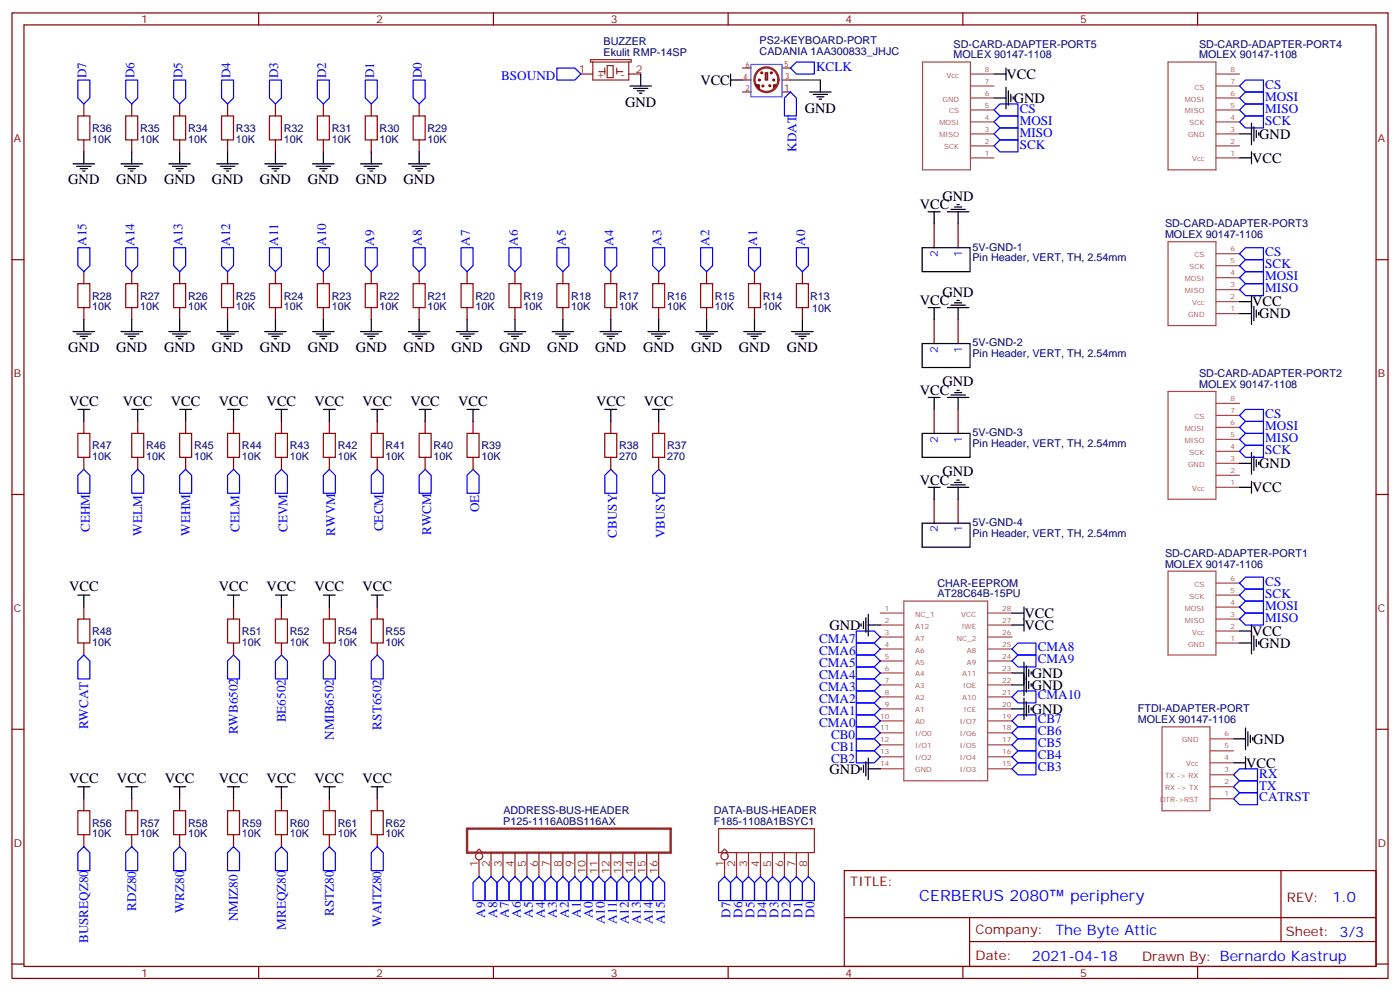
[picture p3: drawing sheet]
<svg xmlns="http://www.w3.org/2000/svg" width="412mm" height="292mm" viewBox="0 0 412 292" stroke-linecap="round" stroke-linejoin="round" font-family="sans-serif">
<g fill="none" stroke="#870000" stroke-width=".35">
<path d="M3.5 3.8h405.4v284.3h-405.4zM7.1 7.3h398.2v277.3h-398.2zM76.2 3.8v3.5M145.3 3.8v3.5M214.5 3.8v3.5M283.6 3.8v3.5M352.8 3.8v3.5M24.7 30.6v3.5M38.8 30.6v3.5M52.9 30.6v3.5M67 30.6v3.5M81.1 30.6v3.5"/>
<path d="M95.2 30.6v3.5M109.4 30.6v3.5M123.5 30.6v3.5M24.7 41.2v3.5M38.8 41.2v3.5M52.9 41.2v3.5M67 41.2v3.5M81.1 41.2v3.5M95.2 41.2v3.5M109.4 41.2v3.5M123.5 41.2v3.5M3.5 76.5h3.6"/>
<path d="M405.3 76.5h3.6M24.7 80v3.5M24.7 90.6v3.5M38.8 80v3.5M38.8 90.6v3.5M52.9 80v3.5M52.9 90.6v3.5M67 80v3.5M67 90.6v3.5M81.1 80v3.5M81.1 90.6v3.5M95.2 80v3.5"/>
<path d="M95.2 90.6v3.5M109.4 80v3.5M109.4 90.6v3.5M123.5 80v3.5M123.5 90.6v3.5M137.6 80v3.5M137.6 90.6v3.5M151.7 80v3.5M151.7 90.6v3.5M165.8 80v3.5M165.8 90.6v3.5M179.9 80v3.5"/>
<path d="M179.9 90.6v3.5M194 80v3.5M194 90.6v3.5M208.1 80v3.5M208.1 90.6v3.5M222.2 80v3.5M222.2 90.6v3.5M236.4 80v3.5M236.4 90.6v3.5M24.7 124.1v3.5M24.7 134.7v3.5M40.6 124.1v3.5"/>
<path d="M40.6 134.7v3.5M54.7 124.1v3.5M54.7 134.7v3.5M68.8 124.1v3.5M68.8 134.7v3.5M82.9 124.1v3.5M82.9 134.7v3.5M97 124.1v3.5M97 134.7v3.5M111.1 124.1v3.5M111.1 134.7v3.5M125.2 124.1v3.5"/>
<path d="M125.2 134.7v3.5M139.3 124.1v3.5M139.3 134.7v3.5M179.9 124.1v3.5M179.9 134.7v3.5M194 124.1v3.5M194 134.7v3.5M3.5 145.6h3.6M405.3 145.6h3.6M24.7 178.8v3.5M68.8 178.8v3.5M82.9 178.8v3.5"/>
<path d="M97 178.8v3.5M111.1 178.8v3.5M24.7 189.4v3.5M68.8 189.4v3.5M82.9 189.4v3.5M97 189.4v3.5M111.1 189.4v3.5M3.5 214.8h3.6M405.3 214.8h3.6M24.7 235.2v3.6M38.8 235.2v3.6M52.9 235.2v3.6"/>
<path d="M68.8 235.2v3.6M82.9 235.2v3.6M97 235.2v3.6M24.7 245.8v3.5M38.8 245.8v3.5M52.9 245.8v3.5M68.8 245.8v3.5M82.9 245.8v3.5M97 245.8v3.5M248.7 256.4h156.6v28.2h-156.6zM377.3 256.4v20.9M248.7 270.2h156.5"/>
<path d="M285.6 277.3h119.6M285.6 270.2v14.2M3.5 283.9h3.6M76.2 284.6v3.5M145.3 284.6v3.5M214.5 284.6v3.5M283.6 284.6v3.5M352.8 284.6v3.5M405.3 283.9h3.6"/>
</g>
<g fill="none" stroke="#a10000" stroke-width=".35">
<path d="M22.9 34.1h3.6v7.1h-3.6zM37 34.1h3.6v7.1h-3.6zM51.2 34.1h3.5v7.1h-3.5zM65.3 34.1h3.5v7.1h-3.5zM79.4 34.1h3.5v7.1h-3.5zM93.5 34.1h3.5v7.1h-3.5zM107.6 34.1h3.5v7.1h-3.5zM121.7 34.1h3.5v7.1h-3.5zM22.9 83.5h3.6v7.1h-3.6zM37 83.5h3.6v7.1h-3.6zM51.2 83.5h3.5v7.1h-3.5zM65.3 83.5h3.5v7.1h-3.5z"/>
<path d="M79.4 83.5h3.5v7.1h-3.5zM93.5 83.5h3.5v7.1h-3.5zM107.6 83.5h3.5v7.1h-3.5zM121.7 83.5h3.5v7.1h-3.5zM135.8 83.5h3.5v7.1h-3.5zM149.9 83.5h3.6v7.1h-3.6zM164 83.5h3.6v7.1h-3.6zM178.2 83.5h3.5v7.1h-3.5zM192.3 83.5h3.5v7.1h-3.5zM206.4 83.5h3.5v7.1h-3.5zM220.5 83.5h3.5v7.1h-3.5zM234.6 83.5h3.5v7.1h-3.5z"/>
<path d="M22.9 127.6h3.6v7.1h-3.6zM38.8 127.6h3.5v7.1h-3.5zM52.9 127.6h3.5v7.1h-3.5zM67 127.6h3.6v7.1h-3.6zM81.1 127.6h3.6v7.1h-3.6zM95.2 127.6h3.6v7.1h-3.6zM109.4 127.6h3.5v7.1h-3.5zM123.5 127.6h3.5v7.1h-3.5zM137.6 127.6h3.5v7.1h-3.5zM178.2 127.6h3.5v7.1h-3.5zM192.3 127.6h3.5v7.1h-3.5zM22.9 182.3h3.6v7.1h-3.6z"/>
<path d="M67 182.3h3.6v7.1h-3.6zM81.1 182.3h3.6v7.1h-3.6zM95.2 182.3h3.6v7.1h-3.6zM109.4 182.3h3.5v7.1h-3.5zM22.9 238.8h3.6v7h-3.6zM37 238.8h3.6v7h-3.6zM51.2 238.8h3.5v7h-3.5zM67 238.8h3.6v7h-3.6zM81.1 238.8h3.6v7h-3.6zM95.2 238.8h3.6v7h-3.6z"/>
</g>
<g fill="none" stroke="#000" stroke-width=".35">
<path d="M21.5 48.3h6.4M22.6 49h4.2M23.6 49.7h2.2M24.3 50.4h.7M24.7 44.7v3.6M35.6 48.3h6.4M36.7 49h4.2M37.7 49.7h2.2M38.5 50.4h.7M38.8 44.7v3.6M49.7 48.3h6.4M50.8 49h4.2"/>
<path d="M51.9 49.7h2.1M52.6 50.4h.7M52.9 44.7v3.6M63.9 48.3h6.3M64.9 49h4.2M66 49.7h2.1M66.7 50.4h.7M67 44.7v3.6M78 48.3h6.3M79 49h4.3M80.1 49.7h2.1M80.8 50.4h.7"/>
<path d="M81.1 44.7v3.6M92.1 48.3h6.3M93.1 49h4.3M94.2 49.7h2.1M94.9 50.4h.7M95.2 44.7v3.6M106.2 48.3h6.3M107.2 49h4.3M108.3 49.7h2.1M109 50.4h.7M109.4 44.7v3.6M120.3 48.3h6.3"/>
<path d="M121.4 49h4.2M122.4 49.7h2.1M123.1 50.4h.7M123.5 44.7v3.6M21.5 97.6h6.4M22.6 98.4h4.2M23.6 99.1h2.2M24.3 99.8h.7M24.7 94.1v3.5M35.6 97.6h6.4M36.7 98.4h4.2M37.7 99.1h2.2"/>
<path d="M38.5 99.8h.7M38.8 94.1v3.5M49.7 97.6h6.4M50.8 98.4h4.2M51.9 99.1h2.1M52.6 99.8h.7M52.9 94.1v3.5M63.9 97.6h6.3M64.9 98.4h4.2M66 99.1h2.1M66.7 99.8h.7M67 94.1v3.5"/>
<path d="M78 97.6h6.3M79 98.4h4.3M80.1 99.1h2.1M80.8 99.8h.7M81.1 94.1v3.5M92.1 97.6h6.3M93.1 98.4h4.3M94.2 99.1h2.1M94.9 99.8h.7M95.2 94.1v3.5M106.2 97.6h6.3M107.2 98.4h4.3"/>
<path d="M108.3 99.1h2.1M109 99.8h.7M109.4 94.1v3.5M120.3 97.6h6.3M121.4 98.4h4.2M122.4 99.1h2.1M123.1 99.8h.7M123.5 94.1v3.5M134.4 97.6h6.4M135.5 98.4h4.2M136.5 99.1h2.1M137.2 99.8h.7"/>
<path d="M137.6 94.1v3.5M148.5 97.6h6.4M149.6 98.4h4.2M150.6 99.1h2.2M151.3 99.8h.7M151.7 94.1v3.5M162.6 97.6h6.4M163.7 98.4h4.2M164.7 99.1h2.2M165.5 99.8h.7M165.8 94.1v3.5M176.7 97.6h6.4"/>
<path d="M177.8 98.4h4.2M178.9 99.1h2.1M179.6 99.8h.7M179.9 94.1v3.5M190.9 97.6h6.3M191.9 98.4h4.2M193 99.1h2.1M193.7 99.8h.7M194 94.1v3.5M205 97.6h6.3M206 98.4h4.3M207.1 99.1h2.1"/>
<path d="M207.8 99.8h.7M208.1 94.1v3.5M219.1 97.6h6.3M220.1 98.4h4.3M221.2 99.1h2.1M221.9 99.8h.7M222.2 94.1v3.5M233.2 97.6h6.3M234.2 98.4h4.3M235.3 99.1h2.1M236 99.8h.7M236.4 94.1v3.5"/>
<path d="M22.9 120.6h3.6M24.7 120.6v3.5M38.8 120.6h3.5M40.6 120.6v3.5M52.9 120.6h3.5M54.7 120.6v3.5M67 120.6h3.6M68.8 120.6v3.5M81.1 120.6h3.6M82.9 120.6v3.5M95.2 120.6h3.6M97 120.6v3.5"/>
<path d="M109.4 120.6h3.5M111.1 120.6v3.5M123.5 120.6h3.5M125.2 120.6v3.5M137.6 120.6h3.5M139.3 120.6v3.5M178.2 120.6h3.5M179.9 120.6v3.5M192.3 120.6h3.5M194 120.6v3.5M22.9 175.3h3.6M24.7 175.3v3.5"/>
<path d="M67 175.3h3.6M68.8 175.3v3.5M81.1 175.3h3.6M82.9 175.3v3.5M95.2 175.3h3.6M97 175.3v3.5M109.4 175.3h3.5M111.1 175.3v3.5M22.9 231.7h3.6M24.7 231.7v3.5M37 231.7h3.6M38.8 231.7v3.5"/>
<path d="M51.2 231.7h3.5M52.9 231.7v3.5M67 231.7h3.6M68.8 231.7v3.5M81.1 231.7h3.6M82.9 231.7v3.5M95.2 231.7h3.6M97 231.7v3.5"/>
</g>
<g fill="none" stroke="#00f" stroke-width=".35">
<path d="M22.9 23.6h3.6v5.3l-1.8 1.7-1.8-1.7zM37 23.6h3.6v5.3l-1.8 1.7-1.8-1.7zM51.2 23.6h3.5v5.3l-1.8 1.7-1.7-1.7zM65.3 23.6h3.5v5.3l-1.8 1.7-1.7-1.7zM79.4 23.6h3.5v5.3l-1.8 1.7-1.7-1.7zM93.5 23.6h3.5v5.3l-1.8 1.7-1.7-1.7zM107.6 23.6h3.5v5.3l-1.7 1.7-1.8-1.7zM121.7 23.6h3.5v5.3l-1.7 1.7-1.8-1.7zM22.9 73h3.6v5.2l-1.8 1.8-1.8-1.8zM37 73h3.6v5.2l-1.8 1.8-1.8-1.8zM51.2 73h3.5v5.2l-1.8 1.8-1.7-1.8zM65.3 73h3.5v5.2l-1.8 1.8-1.7-1.8z"/>
<path d="M79.4 73h3.5v5.2l-1.8 1.8-1.7-1.8zM93.5 73h3.5v5.2l-1.8 1.8-1.7-1.8zM107.6 73h3.5v5.2l-1.7 1.8-1.8-1.8zM121.7 73h3.5v5.2l-1.7 1.8-1.8-1.8zM135.8 73h3.5v5.2l-1.7 1.8-1.8-1.8zM149.9 73h3.6v5.2l-1.8 1.8-1.8-1.8zM164 73h3.6v5.2l-1.8 1.8-1.8-1.8zM178.2 73h3.5v5.2l-1.8 1.8-1.7-1.8zM192.3 73h3.5v5.2l-1.8 1.8-1.7-1.8zM206.4 73h3.5v5.2l-1.8 1.8-1.7-1.8zM220.5 73h3.5v5.2l-1.8 1.8-1.7-1.8zM234.6 73h3.5v5.2l-1.7 1.8-1.8-1.8z"/>
<path d="M22.9 140l1.8-1.8 1.8 1.8v5.3h-3.6zM38.8 140l1.8-1.8 1.7 1.8v5.3h-3.5zM54.7 138.2l1.7 1.8v5.3h-3.5v-5.3zM68.8 138.2l1.8 1.8v5.3h-3.6v-5.3zM82.9 138.2l1.8 1.8v5.3h-3.6v-5.3zM95.2 140l1.8-1.8 1.8 1.8v5.3h-3.6zM111.1 138.2l1.8 1.8v5.3h-3.5v-5.3zM125.2 138.2l1.8 1.8v5.3h-3.5v-5.3zM139.3 138.2l1.8 1.8v5.3h-3.5v-5.3zM179.9 138.2l1.8 1.8v5.3h-3.5v-5.3zM194 138.2l1.8 1.8v5.3h-3.5v-5.3zM22.9 194.7l1.8-1.8 1.8 1.8v5.3h-3.6z"/>
<path d="M68.8 192.9l1.8 1.8v5.3h-3.6v-5.3zM82.9 192.9l1.8 1.8v5.3h-3.6v-5.3zM97 192.9l1.8 1.8v5.3h-3.6v-5.3zM111.1 192.9l1.8 1.8v5.3h-3.5v-5.3zM24.7 249.3l1.8 1.8v5.3h-3.6v-5.3zM38.8 249.3l1.8 1.8v5.3h-3.6v-5.3zM52.9 249.3l1.8 1.8v5.3h-3.5v-5.3zM68.8 249.3l1.8 1.8v5.3h-3.6v-5.3zM82.9 249.3l1.8 1.8v5.3h-3.6v-5.3zM97 249.3l1.8 1.8v5.3h-3.6v-5.3z"/>
</g>
<path d="M221.2 19h9.2v9.5h-9.2z" fill="#fff" stroke="#09f" stroke-width=".35"/>
<path d="M227.9 25h1.1l-1.1 1.4z" fill="#333" stroke="#900" stroke-width=".35"/>
<circle cx="225.7" cy="23.5" r="3.6" fill="none" stroke="#8c2424" stroke-width=".71"/>
<path d="M225.4 21.4h.7v2.2h-.7z" fill="#666" stroke="#900" stroke-width=".35"/>
<path d="M218.7 23.6h2.5M218.7 27.1h2.5M218.7 20h2.5M230.4 23.6h2.4M230.4 27.1h2.4M230.4 20h2.4" fill="none" stroke="#8c2424" stroke-width=".35"/>
<g fill="#666" stroke="#900" stroke-width=".35">
<circle cx="224.4" cy="21.4" r=".26"/>
<circle cx="223.7" cy="23.6" r=".26"/>
<circle cx="227.2" cy="21.4" r=".26"/>
<circle cx="227.9" cy="23.6" r=".26"/>
<circle cx="226.7" cy="25.2" r=".26"/>
</g>
<path d="M222.6 25h1.1v1.4z" fill="#333" stroke="#900" stroke-width=".35"/>
<circle cx="224.7" cy="25.3" r=".26" fill="#666" stroke="#900" stroke-width=".35"/>
<g fill="none" stroke="#8c2424" stroke-width=".35">
<path d="M173.9 17.6h12v.7h-12zM174.6 18.3v5.3h10.6v-5.3M178.9 19.3h1.7v3.6h-1.7zM171.1 21.8h3.5M176.4 21.1h1.8M178.2 20v1.8M181.7 21.1h1.7M181.7 20v1.8M185.2 21.8h3.5M140.1 251.1l1-1.1 1.1 1.1M141.1 253.2v5M144.6 251.1v7.1"/>
<path d="M148.2 251.1v7.1M151.7 251.1v7.1M155.2 251.1v7.1M158.7 251.1v7.1M162.3 251.1v7.1M165.8 251.1v7.1M169.3 251.1v7.1M172.9 251.1v7.1M176.4 251.1v7.1M179.9 251.1v7.1M183.4 251.1v7.1M187 251.1v7.1"/>
<path d="M190.5 251.1v7.1M194 251.1v7.1M211.7 244.1h28.2v7h-28.2zM212.4 251.1l1-1.1 1.1 1.1M213.4 253.2v5M217 251.1v7.1M220.5 251.1v7.1M224 251.1v7.1M227.5 251.1v7.1M231.1 251.1v7.1M234.6 251.1v7.1M238.1 251.1v7.1"/>
<circle cx="141.1" cy="252.2" r="1.06"/>
<circle cx="213.4" cy="252.2" r="1.06"/>
</g>
<g fill="none" stroke="#00f" stroke-width=".35">
<path d="M234.6 18.3h5.3v3.5h-5.3l-1.8-1.8zM164 20h5.3l1.8 1.8-1.8 1.8h-5.3zM232.8 27.1l1.8 1.8v5.2h-3.5v-5.2zM292.8 39.4l1.8-1.7h5.3v3.5h-5.3zM292.8 35.9l1.8-1.8h5.3v3.6h-5.3zM294.6 30.6h5.3v3.5h-5.3l-1.8-1.7zM365.1 35.9l1.8-1.8h5.3v3.6h-5.3zM365.1 32.4l1.8-1.8h5.3v3.5h-5.3zM365.1 28.9l1.8-1.8h5.3v3.5h-5.3zM365.1 25.3l1.8-1.7h5.3v3.5h-5.3zM294.6 41.2h5.3v3.5h-5.3l-1.8-1.7zM365.1 78.2l1.8-1.7h5.3v3.5h-5.3z"/>
<path d="M365.1 74.7l1.8-1.7h5.3v3.5h-5.3zM365.1 85.3l1.8-1.8h5.3v3.6h-5.3zM365.1 81.8l1.8-1.8h5.3v3.5h-5.3zM365.1 122.3l1.8-1.7h5.3v3.5h-5.3zM365.1 125.9l1.8-1.8h5.3v3.5h-5.3zM365.1 129.4l1.8-1.8h5.3v3.6h-5.3zM365.1 132.9l1.8-1.7h5.3v3.5h-5.3zM365.1 175.3l1.8-1.8h5.3v3.5h-5.3zM365.1 178.8l1.8-1.8h5.3v3.6h-5.3zM365.1 171.7l1.8-1.7h5.3v3.5h-5.3zM252.2 185.8h5.3l1.8 1.8-1.8 1.8h-5.3zM252.2 189.4h5.3l1.8 1.7-1.8 1.8h-5.3z"/>
<path d="M252.2 192.9h5.3l1.8 1.8-1.8 1.7h-5.3zM252.2 196.4h5.3l1.8 1.8-1.8 1.8h-5.3zM252.2 200h5.3l1.8 1.7-1.8 1.8h-5.3zM298.1 194.7l1.8-1.8h5.3v3.5h-5.3zM298.1 191.1l1.8-1.7h5.3v3.5h-5.3zM365.1 182.3l1.8-1.7h5.3v3.5h-5.3zM252.2 217.6h5.3l1.8 1.8-1.8 1.7h-5.3zM252.2 214.1h5.3l1.8 1.7-1.8 1.8h-5.3zM252.2 203.5h5.3l1.8 1.7-1.8 1.8h-5.3zM252.2 207h5.3l1.8 1.8-1.8 1.7h-5.3zM252.2 210.5h5.3l1.8 1.8-1.8 1.8h-5.3zM298.1 212.3l1.8-1.8h5.3v3.6h-5.3z"/>
<path d="M298.1 215.8l1.8-1.7h5.3v3.5h-5.3zM298.1 219.4l1.8-1.8h5.3v3.5h-5.3zM298.1 205.2l1.8-1.7h5.3v3.5h-5.3zM252.2 221.1h5.3l1.8 1.8-1.8 1.7h-5.3zM298.1 222.9l1.8-1.8h5.3v3.5h-5.3zM298.1 226.4l1.8-1.8h5.3v3.6h-5.3zM363.4 235.2l1.7-1.7h5.3v3.5h-5.3zM363.4 228.2l1.7-1.8h5.3v3.5h-5.3zM365.1 229.9h5.3v3.6h-5.3l-1.7-1.8zM111.1 249.3l1.8 1.8v5.3h-3.5v-5.3zM141.1 258.2l1.8 1.7v5.3h-3.6v-5.3zM144.6 258.2l1.8 1.7v5.3h-3.5v-5.3z"/>
<path d="M148.2 258.2l1.7 1.7v5.3h-3.5v-5.3zM151.7 258.2l1.8 1.7v5.3h-3.6v-5.3zM155.2 258.2l1.8 1.7v5.3h-3.5v-5.3zM158.7 258.2l1.8 1.7v5.3h-3.5v-5.3zM162.3 258.2l1.7 1.7v5.3h-3.5v-5.3zM165.8 258.2l1.8 1.7v5.3h-3.6v-5.3zM169.3 258.2l1.8 1.7v5.3h-3.5v-5.3zM172.9 258.2l1.7 1.7v5.3h-3.5v-5.3zM176.4 258.2l1.8 1.7v5.3h-3.6v-5.3zM179.9 258.2l1.8 1.7v5.3h-3.5v-5.3zM183.4 258.2l1.8 1.7v5.3h-3.5v-5.3zM187 258.2l1.7 1.7v5.3h-3.5v-5.3z"/>
<path d="M190.5 258.2l1.8 1.7v5.3h-3.6v-5.3zM194 258.2l1.8 1.7v5.3h-3.5v-5.3zM213.4 258.2l1.8 1.7v5.3h-3.5v-5.3zM217 258.2l1.7 1.7v5.3h-3.5v-5.3zM220.5 258.2l1.7 1.7v5.3h-3.5v-5.3zM224 258.2l1.8 1.7v5.3h-3.6v-5.3zM227.5 258.2l1.8 1.7v5.3h-3.5v-5.3zM231.1 258.2l1.7 1.7v5.3h-3.5v-5.3zM234.6 258.2l1.8 1.7v5.3h-3.6v-5.3zM238.1 258.2l1.8 1.7v5.3h-3.5v-5.3z"/>
</g>
<g fill="none" stroke="#000" stroke-width=".35">
<path d="M185.6 25.3h6.3M186.6 26h4.3M187.7 26.7h2.1M188.4 27.4h.7M188.7 21.8v3.5M215.2 23.6h3.5M215.2 21.8v3.5M238.5 27.1h6.3M239.5 27.8h4.3M240.6 28.5h2.1M241.3 29.2h.7M241.7 23.6v3.5"/>
<path d="M292.8 28.9h3.5M292.8 21.8h3.5M296.3 20v3.6M296.3 25.7v6.3M297 26.7v4.3M297.7 27.8v2.1M298.4 28.5v.7M365.1 39.4h3.6M368.7 36.3v6.3M369.4 37.3v4.3M370.1 38.4v2.1M370.8 39.1v.7"/>
<path d="M365.1 46.5h3.6M368.7 44.7v3.6M271.6 73h14.2v7h-14.2zM273.4 62.4h3.5M275.2 62.4v3.5M279 62.4h6.4M280.1 61.7h4.2M281.2 61h2.1M281.9 60.3h.7M282.2 62.4v3.5M273.4 90.6h3.5M275.2 90.6v3.5"/>
<path d="M279 90.6h6.4M280.1 89.9h4.2M281.2 89.2h2.1M281.9 88.5h.7M282.2 90.6v3.5M365.1 92.4h3.6M365.1 88.8h3.6M368.7 87.1v8.4M369.4 90.2v4.3M370.1 91.3v2.1M370.8 92v.7M271.6 101.2h14.2v7h-14.2z"/>
<path d="M273.4 117.1h3.5M275.2 117.1v3.5M279 117.1h6.4M280.1 116.3h4.2M281.2 115.6h2.1M281.9 114.9h.7M282.2 117.1v3.5M271.6 127.6h14.2v7.1h-14.2zM365.1 136.5h3.6M368.7 133.3v6.3M369.4 134.3v4.3M370.1 135.4v2.1"/>
<path d="M370.8 136.1v.7M271.6 154.1h14.2v7h-14.2zM273.4 143.5h3.5M275.2 143.5v3.5M279 143.5h6.4M280.1 142.8h4.2M281.2 142.1h2.1M281.9 141.4h.7M282.2 143.5v3.5M365.1 143.5h3.6M368.7 141.7v3.6M301.6 178.8v7"/>
<path d="M253.6 183.7v.7M254.4 183v2.1M255.1 182v4.2M255.8 184.1h3.5M255.8 180.9v6.4M298.1 198.2h3.5M298.1 184.1h3.5M298.1 180.6h3.5M301.6 195v9.9M302.3 196.1v7.7M303 197.1v2.1M303.7 197.8v.7"/>
<path d="M365.1 189.4h3.6M365.1 185.8h3.6M368.7 184.1v8.4M369.4 187.3v4.2M370.1 188.3v2.1M370.8 189v.7M298.1 201.7h3.5M298.1 208.8h3.5M301.6 205.6v6.3M302.3 206.7v4.2M303 200.7v2.1M303 207.7v2.1"/>
<path d="M303.7 201.4v.7M303.7 208.4v.7M363.4 217.6h3.5M366.9 214.4v6.4M367.6 215.5v4.2M368.3 216.5v2.2M369 217.2v.7M109.4 231.7h3.5M111.1 231.7v3.5M253.6 226.1v.7M254.4 225.4v2.1M255.1 224.3v4.2"/>
<path d="M255.8 223.2v6.4M255.8 226.4h3.5M363.4 224.6h3.5M366.9 222.9v3.5"/>
</g>
<path d="M232.8 23.6h8.9" fill="none" stroke="#008700" stroke-width=".35"/>
<g fill="none" stroke="#a64a4a" stroke-width=".35">
<path d="M271.7 18.3h14.2v31.7h-14.2zM344.1 18.3h14.1v31.7h-14.1zM285.9 39.4h6.9M285.9 35.9h6.9M285.9 32.4h6.9M285.9 28.9h6.9M285.9 25.3h6.9M285.9 21.8h6.9M358.2 39.4h6.9M358.2 35.9h6.9M358.2 32.4h6.9M358.2 28.9h6.9"/>
<path d="M358.2 25.3h6.9M358.2 21.8h6.9M285.9 46.5h6.9M285.9 43h6.9M358.2 46.5h6.9M358.2 43h6.9M344.1 71.2h14.1v24.7h-14.1zM358.2 78.2h6.9M358.2 74.7h6.9M358.2 92.4h6.9M358.2 88.8h6.9M358.2 85.3h6.9"/>
<path d="M358.2 81.8h6.9M344.1 115.3h14.1v31.7h-14.1zM358.2 118.8h6.9M358.2 140h6.9M358.2 136.5h6.9M358.2 132.9h6.9M358.2 129.4h6.9M358.2 125.9h6.9M358.2 122.3h6.9M358.2 143.5h6.9M266.2 177h24.7v52.9h-24.7zM344.1 168.2h14.1v24.7h-14.1z"/>
<path d="M358.2 178.8h6.9M358.2 175.3h6.9M358.2 171.7h6.9M259.3 180.6h6.9M259.3 184.1h6.9M259.3 187.6h6.9M259.3 191.1h6.9M259.3 194.7h6.9M259.3 198.2h6.9M291.2 180.6h6.9M291.2 184.1h6.9M291.2 187.6h6.9"/>
<path d="M291.2 191.1h6.9M291.2 194.7h6.9M291.2 198.2h6.9M358.2 189.4h6.9M358.2 185.8h6.9M358.2 182.3h6.9M259.3 201.7h6.9M259.3 205.2h6.9M259.3 208.8h6.9M259.3 212.3h6.9M259.3 215.8h6.9M259.3 219.4h6.9"/>
<path d="M291.2 201.7h6.9M291.2 205.2h6.9M291.2 208.8h6.9M291.2 212.3h6.9M291.2 215.8h6.9M291.2 219.4h6.9M342.3 214.1h14.1v24.7h-14.1zM356.4 217.6h7M259.3 222.9h6.9M259.3 226.4h6.9M291.2 222.9h6.9M291.2 226.4h6.9"/>
<path d="M356.4 235.2h7M356.4 231.7h7M356.4 228.2h7M356.4 224.6h7M356.4 221.1h7"/>
</g>
<path d="M137.6 244.1h60v7h-60z" fill="none" stroke="#8c2424" stroke-width=".71"/>
<path d="M109.4 238.8h3.5v7h-3.5z" fill="none" stroke="#a10000" stroke-width=".35"/>
<path d="M275.2 65.9v7.1M282.2 65.9v7.1M275.2 94.1v7.1M282.2 94.1v7.1M275.2 120.6v7M282.2 120.6v7M275.2 147v7.1M282.2 147v7.1M111.1 235.2v3.6M111.1 245.8v3.5" fill="none" stroke="#870000" stroke-width=".35"/>
<g font-size="4.6" fill="#00f">
<text x="270.8" y="265.4">CERBERUS 2080</text>
<text x="315.3" y="265.4">periphery</text>
</g>
<g font-size="4.2">
<text x="296.5" y="23.2">VCC</text>
<text x="206.3" y="25">VCC</text>
<text x="184.1" y="31.4">GND</text>
<text x="237.1" y="33.2">GND</text>
<text x="298.6" y="30.3">GND</text>
<text x="370.9" y="40.9">GND</text>
<text x="368.8" y="47.9">VCC</text>
<text x="20.1" y="54.3">GND</text>
<text x="34.2" y="54.3">GND</text>
<text x="48.3" y="54.3">GND</text>
<text x="62.4" y="54.3">GND</text>
<text x="76.6" y="54.3">GND</text>
<text x="90.7" y="54.3">GND</text>
<text x="104.8" y="54.3">GND</text>
<text x="118.9" y="54.3">GND</text>
<text x="277.6" y="59.1">GND</text>
<text x="270.9" y="61.7">VCC</text>
<text x="270.9" y="89.9">VCC</text>
<text x="277.6" y="87.4">GND</text>
<text x="368.8" y="90.2">VCC</text>
<text x="370.9" y="93.8">GND</text>
<text x="20.1" y="103.7">GND</text>
<text x="34.2" y="103.7">GND</text>
<text x="48.3" y="103.7">GND</text>
<text x="62.4" y="103.7">GND</text>
<text x="76.6" y="103.7">GND</text>
<text x="90.7" y="103.7">GND</text>
<text x="104.8" y="103.7">GND</text>
<text x="118.9" y="103.7">GND</text>
<text x="133" y="103.7">GND</text>
<text x="147.1" y="103.7">GND</text>
<text x="161.2" y="103.7">GND</text>
<text x="175.3" y="103.7">GND</text>
<text x="189.4" y="103.7">GND</text>
<text x="203.6" y="103.7">GND</text>
<text x="217.7" y="103.7">GND</text>
<text x="231.8" y="103.7">GND</text>
<text x="277.6" y="113.8">GND</text>
<text x="20.3" y="119.5">VCC</text>
<text x="36.2" y="119.5">VCC</text>
<text x="50.3" y="119.5">VCC</text>
<text x="64.4" y="119.5">VCC</text>
<text x="78.5" y="119.5">VCC</text>
<text x="92.7" y="119.5">VCC</text>
<text x="106.8" y="119.5">VCC</text>
<text x="120.9" y="119.5">VCC</text>
<text x="135" y="119.5">VCC</text>
<text x="175.6" y="119.5">VCC</text>
<text x="189.7" y="119.5">VCC</text>
<text x="270.9" y="116.3">VCC</text>
<text x="370.9" y="137.9">GND</text>
<text x="270.9" y="142.8">VCC</text>
<text x="277.6" y="140.3">GND</text>
<text x="368.8" y="144.9">VCC</text>
<text x="20.3" y="174.1">VCC</text>
<text x="64.4" y="174.1">VCC</text>
<text x="78.5" y="174.1">VCC</text>
<text x="92.7" y="174.1">VCC</text>
<text x="106.8" y="174.1">VCC</text>
<text x="244.3" y="185.5">GND</text>
<text x="301.8" y="185.5">VCC</text>
<text x="301.8" y="182">VCC</text>
<text x="368.8" y="187.3">VCC</text>
<text x="370.9" y="190.8">GND</text>
<text x="303.9" y="199.6">GND</text>
<text x="303.9" y="203.1">GND</text>
<text x="303.9" y="210.2">GND</text>
<text x="369.2" y="219">GND</text>
<text x="244.3" y="227.8">GND</text>
<text x="367.1" y="226.1">VCC</text>
<text x="20.3" y="230.6">VCC</text>
<text x="34.5" y="230.6">VCC</text>
<text x="48.6" y="230.6">VCC</text>
<text x="64.4" y="230.6">VCC</text>
<text x="78.5" y="230.6">VCC</text>
<text x="92.7" y="230.6">VCC</text>
<text x="106.8" y="230.6">VCC</text>
</g>
<g font-size="4.2" fill="#00f">
<text x="392.5" y="265.7">1.0</text>
<text x="310.9" y="275.2">The Byte Attic</text>
<text x="304" y="283">2021-04-18</text>
</g>
<g font-size="3.9" fill="#00f">
<text x="25.5" y="23" transform="rotate(-90 25.5 23)">D7</text>
<text x="39.6" y="23" transform="rotate(-90 39.6 23)">D6</text>
<text x="53.7" y="23" transform="rotate(-90 53.7 23)">D5</text>
<text x="67.9" y="23" transform="rotate(-90 67.9 23)">D4</text>
<text x="82" y="23" transform="rotate(-90 82 23)">D3</text>
<text x="96.1" y="23" transform="rotate(-90 96.1 23)">D2</text>
<text x="110.2" y="23" transform="rotate(-90 110.2 23)">D1</text>
<text x="124.3" y="23" transform="rotate(-90 124.3 23)">D0</text>
<text x="147.6" y="23.6">BSOUND</text>
<text x="240.4" y="20.9">KCLK</text>
<text x="372.7" y="29.7">MOSI</text>
<text x="372.7" y="26.1">CS</text>
<text x="300.4" y="33.2">CS</text>
<text x="372.7" y="33.2">MISO</text>
<text x="300.4" y="40.3">MISO</text>
<text x="300.4" y="36.7">MOSI</text>
<text x="372.7" y="36.7">SCK</text>
<text x="234.6" y="44.7" transform="rotate(-90 234.6 44.7)">KDAT</text>
<text x="300.4" y="43.8">SCK</text>
<text x="25.5" y="72.4" transform="rotate(-90 25.5 72.4)">A15</text>
<text x="39.6" y="72.4" transform="rotate(-90 39.6 72.4)">A14</text>
<text x="53.7" y="72.4" transform="rotate(-90 53.7 72.4)">A13</text>
<text x="67.8" y="72.4" transform="rotate(-90 67.8 72.4)">A12</text>
<text x="82" y="72.4" transform="rotate(-90 82 72.4)">A11</text>
<text x="96.1" y="72.4" transform="rotate(-90 96.1 72.4)">A10</text>
<text x="110.2" y="72.4" transform="rotate(-90 110.2 72.4)">A9</text>
<text x="124.3" y="72.4" transform="rotate(-90 124.3 72.4)">A8</text>
<text x="138.4" y="72.4" transform="rotate(-90 138.4 72.4)">A7</text>
<text x="152.5" y="72.4" transform="rotate(-90 152.5 72.4)">A6</text>
<text x="166.6" y="72.4" transform="rotate(-90 166.6 72.4)">A5</text>
<text x="180.7" y="72.4" transform="rotate(-90 180.7 72.4)">A4</text>
<text x="194.9" y="72.4" transform="rotate(-90 194.9 72.4)">A3</text>
<text x="209" y="72.4" transform="rotate(-90 209 72.4)">A2</text>
<text x="223.1" y="72.4" transform="rotate(-90 223.1 72.4)">A1</text>
<text x="237.2" y="72.4" transform="rotate(-90 237.2 72.4)">A0</text>
<text x="372.7" y="75.5">CS</text>
<text x="372.7" y="79.1">SCK</text>
<text x="372.7" y="82.6">MOSI</text>
<text x="372.7" y="86.1">MISO</text>
<text x="372.7" y="123.2">CS</text>
<text x="372.7" y="126.7">MOSI</text>
<text x="372.7" y="130.2">MISO</text>
<text x="372.7" y="133.7">SCK</text>
<text x="141.1" y="150.8" transform="rotate(-90 141.1 150.8)">OE</text>
<text x="26.5" y="156.7" transform="rotate(-90 26.5 156.7)">CEHM</text>
<text x="41.9" y="157.8" transform="rotate(-90 41.9 157.8)">WELM</text>
<text x="56" y="157.8" transform="rotate(-90 56 157.8)">WEHM</text>
<text x="70.6" y="156.7" transform="rotate(-90 70.6 156.7)">CELM</text>
<text x="84.7" y="156.7" transform="rotate(-90 84.7 156.7)">CEVM</text>
<text x="98.8" y="157.7" transform="rotate(-90 98.8 157.7)">RWVM</text>
<text x="112.9" y="156.5" transform="rotate(-90 112.9 156.5)">CECM</text>
<text x="127" y="157.5" transform="rotate(-90 127 157.5)">RWCM</text>
<text x="181.7" y="158.4" transform="rotate(-90 181.7 158.4)">CBUSY</text>
<text x="195.8" y="158.6" transform="rotate(-90 195.8 158.6)">VBUSY</text>
<text x="372.7" y="172.6">CS</text>
<text x="372.7" y="176.1">SCK</text>
<text x="372.7" y="179.6">MOSI</text>
<text x="372.7" y="183.1">MISO</text>
<text x="241.3" y="189.5">CMA7</text>
<text x="305.7" y="191.9">CMA8</text>
<text x="241.3" y="193">CMA6</text>
<text x="241.3" y="196.5">CMA5</text>
<text x="305.7" y="195.4">CMA9</text>
<text x="241.3" y="200.1">CMA4</text>
<text x="241.3" y="203.6">CMA3</text>
<text x="241.3" y="207.1">CMA2</text>
<text x="305.7" y="206">CMA10</text>
<text x="26" y="214.8" transform="rotate(-90 26 214.8)">RWCAT</text>
<text x="84.2" y="212.7" transform="rotate(-90 84.2 212.7)">BE6502</text>
<text x="112.4" y="214.8" transform="rotate(-90 112.4 214.8)">RST6502</text>
<text x="241.3" y="210.6">CMA1</text>
<text x="241.3" y="214.2">CMA0</text>
<text x="305.7" y="213">CB7</text>
<text x="70.1" y="216.3" transform="rotate(-90 70.1 216.3)">RWB6502</text>
<text x="98.3" y="217.9" transform="rotate(-90 98.3 217.9)">NMIB6502</text>
<text x="244.8" y="221.2">CB1</text>
<text x="244.8" y="217.7">CB0</text>
<text x="305.7" y="216.6">CB6</text>
<text x="305.7" y="220.1">CB5</text>
<text x="244.8" y="224.7">CB2</text>
<text x="305.7" y="223.6">CB4</text>
<text x="305.7" y="227.1">CB3</text>
<text x="370.9" y="229">RX</text>
<text x="370.9" y="232.5">TX</text>
<text x="370.9" y="236">CATRST</text>
<text x="40.1" y="268.1" transform="rotate(-90 40.1 268.1)">RDZ80</text>
<text x="54.2" y="269" transform="rotate(-90 54.2 269)">WRZ80</text>
<text x="98.3" y="269.8" transform="rotate(-90 98.3 269.8)">RSTZ80</text>
<text x="70.1" y="271.4" transform="rotate(-90 70.1 271.4)">NMIZ80</text>
<text x="84.2" y="273.8" transform="rotate(-90 84.2 273.8)">MREQZ80</text>
<text x="112.4" y="273" transform="rotate(-90 112.4 273)">WAITZ80</text>
<text x="142.9" y="270.3" transform="rotate(-90 142.9 270.3)">A9</text>
<text x="146.4" y="270.3" transform="rotate(-90 146.4 270.3)">A8</text>
<text x="149.9" y="270.3" transform="rotate(-90 149.9 270.3)">A7</text>
<text x="153.5" y="270.3" transform="rotate(-90 153.5 270.3)">A6</text>
<text x="157" y="270.3" transform="rotate(-90 157 270.3)">A5</text>
<text x="160.5" y="270.3" transform="rotate(-90 160.5 270.3)">A4</text>
<text x="164" y="270.3" transform="rotate(-90 164 270.3)">A3</text>
<text x="167.6" y="270.3" transform="rotate(-90 167.6 270.3)">A2</text>
<text x="171.1" y="270.3" transform="rotate(-90 171.1 270.3)">A1</text>
<text x="174.6" y="270.3" transform="rotate(-90 174.6 270.3)">A0</text>
<text x="178.2" y="272.2" transform="rotate(-90 178.2 272.2)">A10</text>
<text x="181.7" y="272.1" transform="rotate(-90 181.7 272.1)">A11</text>
<text x="185.2" y="272.2" transform="rotate(-90 185.2 272.2)">A12</text>
<text x="188.7" y="272.2" transform="rotate(-90 188.7 272.2)">A13</text>
<text x="192.3" y="272.2" transform="rotate(-90 192.3 272.2)">A14</text>
<text x="195.8" y="272.2" transform="rotate(-90 195.8 272.2)">A15</text>
<text x="215.2" y="270.3" transform="rotate(-90 215.2 270.3)">D7</text>
<text x="218.7" y="270.3" transform="rotate(-90 218.7 270.3)">D6</text>
<text x="222.2" y="270.3" transform="rotate(-90 222.2 270.3)">D5</text>
<text x="225.8" y="270.3" transform="rotate(-90 225.8 270.3)">D4</text>
<text x="229.3" y="270.3" transform="rotate(-90 229.3 270.3)">D3</text>
<text x="232.8" y="270.3" transform="rotate(-90 232.8 270.3)">D2</text>
<text x="236.4" y="270.3" transform="rotate(-90 236.4 270.3)">D1</text>
<text x="239.9" y="270.3" transform="rotate(-90 239.9 270.3)">D0</text>
<text x="26" y="277.8" transform="rotate(-90 26 277.8)">BUSREQZ80</text>
</g>
<g font-size="3.9" fill="#800">
<text x="250.5" y="261">TITLE:</text>
<text x="379.1" y="265.7">REV:</text>
<text x="287.4" y="275.2">Company:</text>
<text x="378.7" y="275.8">Sheet: 3/3</text>
<text x="287.4" y="282.9">Date:</text>
<text x="336.4" y="282.9">Drawn By: Bernardo Kastrup</text>
</g>
<g font-size="3.2" fill="#800">
<text x="41.6" y="6.8">1</text>
<text x="110.8" y="6.8">2</text>
<text x="179.9" y="6.8">3</text>
<text x="249.1" y="6.8">4</text>
<text x="318.2" y="6.8">5</text>
<text x="4.1" y="41.9">A</text>
<text x="405.9" y="41.9">A</text>
<text x="4.1" y="111.1">B</text>
<text x="405.9" y="111.1">B</text>
<text x="4.1" y="180.2">C</text>
<text x="405.9" y="180.2">C</text>
<text x="4.1" y="249.3">D</text>
<text x="405.9" y="249.3">D</text>
<text x="41.6" y="287.6">1</text>
<text x="110.8" y="287.6">2</text>
<text x="179.9" y="287.6">3</text>
<text x="249.1" y="287.6">4</text>
<text x="318.2" y="287.6">5</text>
</g>
<g font-size="3.2" fill="#000080">
<text x="177.8" y="16.5">Ekulit RMP-14SP</text>
<text x="177.8" y="13.3">BUZZER</text>
<text x="223.8" y="16.3">CADANIA 1AA300833_JHJC</text>
<text x="223.8" y="13.1">PS2-KEYBOARD-PORT</text>
<text x="280.9" y="17.2">MOLEX 90147-1108</text>
<text x="280.9" y="14">SD-CARD-ADAPTER-PORT5</text>
<text x="353.2" y="17.2">MOLEX 90147-1108</text>
<text x="353.2" y="14">SD-CARD-ADAPTER-PORT4</text>
<text x="27.2" y="38.9">R36</text>
<text x="41.3" y="38.9">R35</text>
<text x="55.4" y="38.9">R34</text>
<text x="69.5" y="38.9">R33</text>
<text x="83.6" y="38.9">R32</text>
<text x="97.7" y="38.9">R31</text>
<text x="111.8" y="38.9">R30</text>
<text x="125.9" y="38.9">R29</text>
<text x="27.2" y="42">10K</text>
<text x="41.3" y="42">10K</text>
<text x="55.4" y="42">10K</text>
<text x="69.5" y="42">10K</text>
<text x="83.6" y="42">10K</text>
<text x="97.7" y="42">10K</text>
<text x="111.8" y="42">10K</text>
<text x="125.9" y="42">10K</text>
<text x="343.2" y="70.1">MOLEX 90147-1106</text>
<text x="343.2" y="67">SD-CARD-ADAPTER-PORT3</text>
<text x="286.5" y="77">Pin Header, VERT, TH, 2.54mm</text>
<text x="286.5" y="73.8">5V-GND-1</text>
<text x="27.2" y="88.2">R28</text>
<text x="41.3" y="88.2">R27</text>
<text x="55.4" y="88.2">R26</text>
<text x="69.5" y="88.2">R25</text>
<text x="83.6" y="88.2">R24</text>
<text x="97.7" y="88.2">R23</text>
<text x="111.8" y="88.2">R22</text>
<text x="125.9" y="88.2">R21</text>
<text x="140.1" y="88.2">R20</text>
<text x="154.2" y="88.2">R19</text>
<text x="168.3" y="88.2">R18</text>
<text x="182.4" y="88.2">R17</text>
<text x="196.5" y="88.2">R16</text>
<text x="210.6" y="88.2">R15</text>
<text x="224.7" y="88.2">R14</text>
<text x="238.6" y="88.2">R13</text>
<text x="27.2" y="91.4">10K</text>
<text x="41.3" y="91.4">10K</text>
<text x="55.4" y="91.4">10K</text>
<text x="69.5" y="91.4">10K</text>
<text x="83.6" y="91.4">10K</text>
<text x="97.7" y="91.4">10K</text>
<text x="111.8" y="91.4">10K</text>
<text x="125.9" y="91.4">10K</text>
<text x="140.1" y="91.4">10K</text>
<text x="154.2" y="91.4">10K</text>
<text x="168.3" y="91.4">10K</text>
<text x="182.4" y="91.4">10K</text>
<text x="196.5" y="91.4">10K</text>
<text x="210.6" y="91.4">10K</text>
<text x="224.7" y="91.4">10K</text>
<text x="239.3" y="91.8">10K</text>
<text x="286.5" y="105.2">Pin Header, VERT, TH, 2.54mm</text>
<text x="286.5" y="102">5V-GND-2</text>
<text x="353.2" y="111.1">SD-CARD-ADAPTER-PORT2</text>
<text x="353.2" y="114.2">MOLEX 90147-1108</text>
<text x="286.5" y="131.6">Pin Header, VERT, TH, 2.54mm</text>
<text x="286.5" y="128.5">5V-GND-3</text>
<text x="27.2" y="135.5">10K</text>
<text x="27.2" y="132.3">R47</text>
<text x="43" y="135.5">10K</text>
<text x="43" y="132.3">R46</text>
<text x="57.1" y="135.5">10K</text>
<text x="57.1" y="132.3">R45</text>
<text x="71.3" y="135.5">10K</text>
<text x="71.3" y="132.3">R44</text>
<text x="85.4" y="135.5">10K</text>
<text x="85.4" y="132.3">R43</text>
<text x="99.5" y="135.5">10K</text>
<text x="99.5" y="132.3">R42</text>
<text x="113.6" y="135.5">10K</text>
<text x="113.6" y="132.3">R41</text>
<text x="127.7" y="135.5">10K</text>
<text x="127.7" y="132.3">R40</text>
<text x="141.8" y="135.5">10K</text>
<text x="141.8" y="132.3">R39</text>
<text x="182.4" y="135.5">270</text>
<text x="182.4" y="132.3">R38</text>
<text x="196.5" y="135.5">270</text>
<text x="196.5" y="132.3">R37</text>
<text x="286.5" y="154.9">5V-GND-4</text>
<text x="286.5" y="158.1">Pin Header, VERT, TH, 2.54mm</text>
<text x="343.2" y="167.1">MOLEX 90147-1106</text>
<text x="343.2" y="164">SD-CARD-ADAPTER-PORT1</text>
<text x="276.1" y="172.9">CHAR-EEPROM</text>
<text x="276.1" y="176">AT28C64B-15PU</text>
<text x="27.2" y="190.2">10K</text>
<text x="27.2" y="187">R48</text>
<text x="71.3" y="190.2">10K</text>
<text x="71.3" y="187">R51</text>
<text x="85.4" y="190.2">10K</text>
<text x="85.4" y="187">R52</text>
<text x="99.5" y="190.2">10K</text>
<text x="99.5" y="187">R54</text>
<text x="113.6" y="190.2">10K</text>
<text x="113.6" y="187">R55</text>
<text x="335.2" y="209.8">FTDI-ADAPTER-PORT</text>
<text x="335.2" y="213">MOLEX 90147-1106</text>
<text x="148.3" y="239.8">ADDRESS-BUS-HEADER</text>
<text x="210.3" y="239.8">DATA-BUS-HEADER</text>
<text x="27.2" y="243.5">R56</text>
<text x="41.3" y="243.5">R57</text>
<text x="55.4" y="243.5">R58</text>
<text x="71.3" y="243.5">R59</text>
<text x="85.4" y="243.5">R60</text>
<text x="99.5" y="243.5">R61</text>
<text x="113.6" y="243.5">R62</text>
<text x="148.3" y="243">P125-1116A0BS116AX</text>
<text x="210.3" y="243">F185-1108A1BSYC1</text>
<text x="27.2" y="246.6">10K</text>
<text x="41.3" y="246.6">10K</text>
<text x="55.4" y="246.6">10K</text>
<text x="71.3" y="246.6">10K</text>
<text x="85.4" y="246.6">10K</text>
<text x="99.5" y="246.6">10K</text>
<text x="113.6" y="246.6">10K</text>
</g>
<g font-size="3.2" fill="#8d2323">
<text x="170.5" y="21.4">1</text>
<text x="175.7" y="22.9">+</text>
<text x="182.7" y="22.9">-</text>
<text x="187.3" y="21.4">2</text>
<text x="231.1" y="27.1">1</text>
<text x="140.8" y="255.2" transform="rotate(-90 140.8 255.2)">1</text>
<text x="144.3" y="255.2" transform="rotate(-90 144.3 255.2)">2</text>
<text x="147.8" y="255.2" transform="rotate(-90 147.8 255.2)">3</text>
<text x="151.3" y="255.2" transform="rotate(-90 151.3 255.2)">4</text>
<text x="154.9" y="255.2" transform="rotate(-90 154.9 255.2)">5</text>
<text x="158.4" y="255.2" transform="rotate(-90 158.4 255.2)">6</text>
<text x="161.9" y="255.2" transform="rotate(-90 161.9 255.2)">7</text>
<text x="165.5" y="255.2" transform="rotate(-90 165.5 255.2)">8</text>
<text x="169" y="255.2" transform="rotate(-90 169 255.2)">9</text>
<text x="172.5" y="257.3" transform="rotate(-90 172.5 257.3)">10</text>
<text x="176" y="257.3" transform="rotate(-90 176 257.3)">11</text>
<text x="179.6" y="257.3" transform="rotate(-90 179.6 257.3)">12</text>
<text x="183.1" y="257.3" transform="rotate(-90 183.1 257.3)">13</text>
<text x="186.6" y="257.3" transform="rotate(-90 186.6 257.3)">14</text>
<text x="190.1" y="257.3" transform="rotate(-90 190.1 257.3)">15</text>
<text x="193.7" y="257.3" transform="rotate(-90 193.7 257.3)">16</text>
<text x="213.1" y="255.2" transform="rotate(-90 213.1 255.2)">1</text>
<text x="216.6" y="255.2" transform="rotate(-90 216.6 255.2)">2</text>
<text x="220.1" y="255.2" transform="rotate(-90 220.1 255.2)">3</text>
<text x="223.7" y="255.2" transform="rotate(-90 223.7 255.2)">4</text>
<text x="227.2" y="255.2" transform="rotate(-90 227.2 255.2)">5</text>
<text x="230.7" y="255.2" transform="rotate(-90 230.7 255.2)">6</text>
<text x="234.2" y="255.2" transform="rotate(-90 234.2 255.2)">7</text>
<text x="237.8" y="255.2" transform="rotate(-90 237.8 255.2)">8</text>
</g>
<g font-size="3.2" fill="#00f">
<text x="276.2" y="75.7" transform="rotate(-90 276.2 75.7)">2</text>
<text x="283.3" y="75.7" transform="rotate(-90 283.3 75.7)">1</text>
<text x="276.2" y="103.9" transform="rotate(-90 276.2 103.9)">2</text>
<text x="283.3" y="103.9" transform="rotate(-90 283.3 103.9)">1</text>
<text x="276.2" y="130.4" transform="rotate(-90 276.2 130.4)">2</text>
<text x="283.3" y="130.4" transform="rotate(-90 283.3 130.4)">1</text>
<text x="276.2" y="156.8" transform="rotate(-90 276.2 156.8)">2</text>
<text x="283.3" y="156.8" transform="rotate(-90 283.3 156.8)">1</text>
</g>
<g font-size="2.5" fill="#8d2323">
<text x="219" y="23.6">4</text>
<text x="219.7" y="20">6</text>
<text x="231.1" y="19.7">5</text>
<text x="231.4" y="23.2">3</text>
<text x="219.7" y="26.7">2</text>
</g>
<g font-size="2.1" fill="#a54b4b">
<text x="278.9" y="22.8">Vcc</text>
<text x="290.1" y="21.1">8</text>
<text x="362.5" y="21.1">8</text>
<text x="277.6" y="29.9">GND</text>
<text x="290.1" y="28.2">6</text>
<text x="290.1" y="24.6">7</text>
<text x="349" y="29.9">MOSI</text>
<text x="351.9" y="26.4">CS</text>
<text x="362.5" y="28.2">6</text>
<text x="362.5" y="24.6">7</text>
<text x="279.6" y="33.4">CS</text>
<text x="290.1" y="35.2">4</text>
<text x="290.1" y="31.7">5</text>
<text x="349" y="33.4">MISO</text>
<text x="362.5" y="35.2">4</text>
<text x="362.5" y="31.7">5</text>
<text x="276.7" y="40.5">MISO</text>
<text x="276.7" y="37">MOSI</text>
<text x="290.1" y="38.7">3</text>
<text x="350" y="40.5">GND</text>
<text x="350.4" y="37">SCK</text>
<text x="362.5" y="38.7">3</text>
<text x="278.1" y="44">SCK</text>
<text x="290.1" y="45.8">1</text>
<text x="290.1" y="42.3">2</text>
<text x="351.2" y="47.5">Vcc</text>
<text x="362.5" y="45.8">1</text>
<text x="362.5" y="42.3">2</text>
<text x="351.9" y="75.8">CS</text>
<text x="362.5" y="77.6">5</text>
<text x="362.5" y="74">6</text>
<text x="349" y="82.8">MOSI</text>
<text x="350.4" y="79.3">SCK</text>
<text x="362.5" y="81.1">4</text>
<text x="349" y="86.3">MISO</text>
<text x="351.2" y="89.9">Vcc</text>
<text x="362.5" y="88.1">2</text>
<text x="362.5" y="84.6">3</text>
<text x="350" y="93.4">GND</text>
<text x="362.5" y="91.7">1</text>
<text x="362.5" y="118.1">8</text>
<text x="351.9" y="123.4">CS</text>
<text x="362.5" y="125.2">6</text>
<text x="362.5" y="121.6">7</text>
<text x="349" y="130.4">MISO</text>
<text x="349" y="126.9">MOSI</text>
<text x="362.5" y="128.7">5</text>
<text x="350" y="137.5">GND</text>
<text x="350.4" y="134">SCK</text>
<text x="362.5" y="135.8">3</text>
<text x="362.5" y="132.2">4</text>
<text x="362.5" y="142.8">1</text>
<text x="362.5" y="139.3">2</text>
<text x="351.2" y="144.6">Vcc</text>
<text x="351.9" y="172.8">CS</text>
<text x="362.5" y="171">6</text>
<text x="260.6" y="179.9">1</text>
<text x="295.2" y="179.9">28</text>
<text x="349" y="179.8">MOSI</text>
<text x="350.4" y="176.3">SCK</text>
<text x="362.5" y="178.1">4</text>
<text x="362.5" y="174.6">5</text>
<text x="260.6" y="183.4">2</text>
<text x="269.6" y="181.6">NC_1</text>
<text x="269.6" y="185.1">A12</text>
<text x="283.2" y="181.6">VCC</text>
<text x="283.3" y="185.1">!WE</text>
<text x="295.2" y="183.4">27</text>
<text x="349" y="183.4">MISO</text>
<text x="362.5" y="185.1">2</text>
<text x="362.5" y="181.6">3</text>
<text x="260.6" y="186.9">3</text>
<text x="260.6" y="190.4">4</text>
<text x="269.6" y="188.6">A7</text>
<text x="281.8" y="188.6">NC_2</text>
<text x="295.2" y="186.9">26</text>
<text x="295.2" y="190.4">25</text>
<text x="350" y="190.4">GND</text>
<text x="351.2" y="186.9">Vcc</text>
<text x="362.5" y="188.7">1</text>
<text x="260.6" y="194">5</text>
<text x="260.6" y="197.5">6</text>
<text x="269.6" y="192.2">A6</text>
<text x="269.6" y="195.7">A5</text>
<text x="284.8" y="192.2">A8</text>
<text x="284.8" y="195.7">A9</text>
<text x="295.2" y="194">24</text>
<text x="295.2" y="197.5">23</text>
<text x="260.6" y="201">7</text>
<text x="269.6" y="199.2">A4</text>
<text x="269.6" y="202.8">A3</text>
<text x="283.4" y="199.2">A11</text>
<text x="283.7" y="202.8">!OE</text>
<text x="295.2" y="201">22</text>
<text x="260.6" y="204.6">8</text>
<text x="260.6" y="208.1">9</text>
<text x="269.6" y="206.3">A2</text>
<text x="269.6" y="209.8">A1</text>
<text x="283.4" y="206.3">A10</text>
<text x="283.9" y="209.8">!CE</text>
<text x="295.2" y="204.6">21</text>
<text x="295.2" y="208.1">20</text>
<text x="259.3" y="211.6">10</text>
<text x="259.3" y="215.1">11</text>
<text x="269.6" y="213.3">A0</text>
<text x="282.7" y="213.3">I/O7</text>
<text x="295.2" y="211.6">19</text>
<text x="295.2" y="215.1">18</text>
<text x="259.3" y="218.7">12</text>
<text x="269.6" y="216.9">I/O0</text>
<text x="269.6" y="220.4">I/O1</text>
<text x="282.7" y="216.9">I/O6</text>
<text x="282.7" y="220.4">I/O5</text>
<text x="295.2" y="218.7">17</text>
<text x="348.2" y="218.6">GND</text>
<text x="360.7" y="220.4">5</text>
<text x="360.7" y="216.9">6</text>
<text x="259.3" y="222.2">13</text>
<text x="259.3" y="225.7">14</text>
<text x="269.6" y="223.9">I/O2</text>
<text x="269.6" y="227.5">GND</text>
<text x="282.7" y="223.9">I/O4</text>
<text x="282.7" y="227.5">I/O3</text>
<text x="295.2" y="222.2">16</text>
<text x="295.2" y="225.7">15</text>
<text x="349.4" y="225.7">Vcc</text>
<text x="360.7" y="227.5">3</text>
<text x="360.7" y="224">4</text>
<text x="343.2" y="232.7">RX -&gt; TX</text>
<text x="343.2" y="229.2">TX -&gt; RX</text>
<text x="360.7" y="231">2</text>
<text x="341.7" y="236.3">DTR-&gt;RST</text>
<text x="360.7" y="234.5">1</text>
</g>
</svg>
